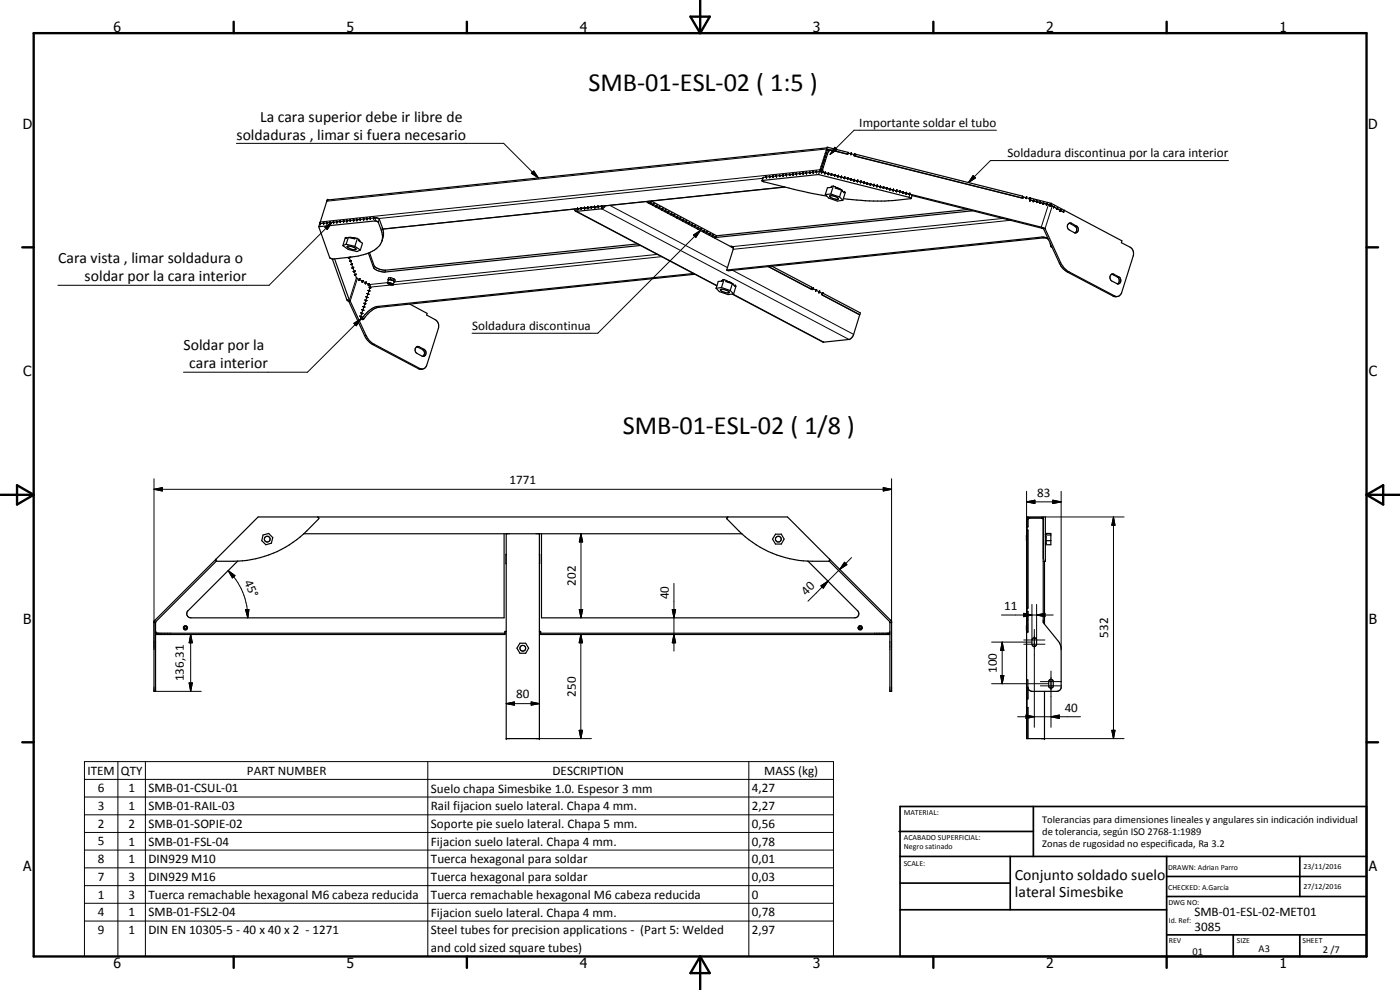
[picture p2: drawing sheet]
<svg xmlns="http://www.w3.org/2000/svg" width="420mm" height="297mm" viewBox="0 0 420 297" stroke-linecap="round" stroke-linejoin="round" font-family="sans-serif">
<g fill="none" stroke="#000" stroke-width=".35">
<path d="M98.6 60l-.4-.2-.1 .6M228.7 54.2l.6 .4 8.9 2.2 9.9 2M229 53.3h.1M229 53.3l-.3 .9M235.6 56.1l-120.7 12.6M245.6 52.4l27.4 6.8 .5 .4M245.6 52.4l-16.9 1.8M245.9 51.5l-.3 .9M245.9 51.5l-16.9 1.8M245.9 51.5l27.5 6.9 .3 .3M246.9 51.3l.2 .5M247.7 58.4l1 1 2.6 .9 1.6-.2"/>
<path d="M248.1 44.7l6.4 1.6 .1-.4 1.9 .5M248.1 44.7l.1-.5 6.3 1.5M248.1 44.7l.9 .5M248.1 44.7l-2 6.2 .1 .7M248.2 44.4l-149.7 15.6-.4 .4M248.4 44.9l-2 6.2 .6 .5M249 58.8a2.55 2.55 0 0 1 2.6 .9l-.7 .1-1.1-.3zM249.3 58.2l2.7 .9M249.3 58.2l-1.6 .2M249.5 56.1l-.2 .2M249.7 45.1h-.6l-.6 .7-1.6 5.1 .4 .9 66.3 16.8M250.1 55.8l-.5 .1-.1 .3-1.2 .1-.6 2.1"/>
<path d="M250.1 55.8l.7 .2-.1 .4 1.9 .7M250.1 55.8l-.8 2.4M250.7 56.3l1.6 .6 .5 .4M252 59.1l.9 1M252.6 57.1l.7 .7 .1-.4M252.6 57.1l-.6 2M253.4 57.4l-.1 .4M253.4 57.4l.3 .3-.8 2.4M254.5 45.7l.1 .2M254.5 45.7l-.1 .6M256.5 46.4l-.1 .4 50.6 12.7 .2-.4 1.9 .5M256.5 46.4l.4 .1"/>
<path d="M256.5 46.4v.4M256.7 46.9l.2-.6 50 12.5M273.5 59.6h-.2a69.5 69.5 0 0 1-18.8 .2l-1.4-.2M273.7 58.7l-.2 .9M273.7 58.7l39.5 9.9M306.9 58.8v.3M306.9 58.8l-.2 .6M306.9 59.1v.3M306.9 59.1l.3 .1M309.1 59.6l-.2 .3 6.4 1.7M309.1 60l.1-.6 6.3 1.6M309.1 59.6h.1"/>
<path d="M309.1 59.6v.1M95.7 68l17.1-1.7 .7 .3 1 2.6 .3 1.6v1M95.7 68l.3-.9 17.2-1.7 .6 .3 1.2 3.6 .1 1.3-.5 1.7M95.7 68l3.3 9.3 1 .4 4.6-.5a13.3 13.3 0 0 0 9.4-3.6l.6-1.3M98.1 60.4l-2 6.3 .1 .4M99.7 77.7l4.4 12.2 .6 .5M100.4 77.6l4.4 12.5 .3 .2M102.9 73.7l1.6 1.1 2.6 .7 1.1-.5M103.9 73.3l2.6 .6M103.9 73.3l-1 .4M103.9 71.2l.1 .3M103.9 71.2l-.1 .3 .8-.3"/>
<path d="M103.9 71.2l-.3 .1-.7 2.4M104.2 73.9l1.7 .2a.74 .74 0 0 1 .9 .8l-1.4-.1a1.28 1.28 0 0 1-1.2-.9zM104.6 71.2l1.9 .5v-.3l.8 .1M104.6 71.2l-.7 2.1M104.7 71.2l1.8 .3M104.8 77.2l1.2 3.5M106.5 73.9l1.7 1.1M107.3 71.5l.4 .3-.1 .4 1.2 .8-.6 2M107.3 71.5l-.8 2.4M107.6 72.1l.5 .4M172.5 62.7l.3 .7M172.8 63.4l42.3 22.4"/>
<path d="M173.1 62.7h.2M181 61.8l-.2 .1M181.7 61.8l-1.1 .9-7.8 .7M191.3 73.2l-75.6 7.9a4.4 4.4 0 0 1-3.4-1.3l-1.4-4M192.2 73.7l-77.1 7.9a4.4 4.4 0 0 1-3-1.3l-1.5-4.4M193.9 60.5l.8 .5M194.4 60.8l25.6 13.6-.8-.5 .7 .2 .1 .7-1.9 6.2M194.4 60.7v.1M194.4 60.5l20.5 10.7M195.4 60.3l19.7 10.4M215.1 70.7l-.2 .5M231.7 79.9l11.9 6.2-.2 .6-12.7-6.7 13 6.9 .1-.4"/>
<path d="M290.4 62.9l-75.3 7.8M291.9 63.2l-77 8M313.2 68.6l4.7 10.3 1.2 1.8 1.2 .9 13.8 7.3 1.2 .1M313.6 68.6h-.4M314.2 71.5l-1-.1-94.6 9.8-.5-.2M314.7 61.4l4.5 2.3 .2-.6M314.7 72l-.7-.6-1.3-.3-94.6 9.9M315.2 72.9l.2 1.1h.2M315.3 61.6l3.9 2 .2-.5M315.4 74l.3 .2M315.5 61l3.9 2.1M315.5 61l-.2 .6"/>
<path d="M319.4 63.1h.1M319.4 63.1l17.3 9.2-.2 .5 3.1 1.7a2.17 2.17 0 0 1 .5 2.3l-3.5 11a1.45 1.45 0 0 1-2.1 1l-14.1-7.5-.8-.7-1.3-1.7-4.7-10.3M320.6 67.2l.4-.3 .6 .1 1.4 .8a1.05 1.05 0 0 1 .6 1.3 1.05 1.05 0 0 1-1.2 .7l-1.5-.8a1.2 1.2 0 0 1-.3-1.8zM320.9 67l1.7 .9a1.23 1.23 0 0 1 0 2M104.7 90.4l4.7 10.2 1.2 1.8 1.2 1 13.7 7.2 1.3 .1M105.1 90.3l4.7 10.3 1.3 1.8 .7 .6 14.2 7.6 .8 .1M105.1 90.3l-.4 .1M106 80.6l1 2.8 3.7 2M116.3 84.9l.5 .4 1.2 .2M116.3 84.8l1.1 .2 .6 .5M116.3 84.8v.1M116.4 83.9l.1 .1"/>
<path d="M116.6 85l.9 .1 .2 .3-.7-.1zM117 83.9l1.1 .3M117 83.9l-.4 .1-.3 .9M117 83.9h-.6M117.3 83.3l-.7 .1-.2 .5M117.3 83.3l.9 .4M117.3 83.3l-.3 .6M118.1 84.2l.3 .4M118.1 84.3l.1 .1M118.2 83.7l.4 .3-.2 .6M118.2 83.7l-.1 .5M118.3 84.6h.1"/>
<path d="M118.3 84.5h.1M118.3 84.5l-.3 .9M123 91.2l5.2 2.8-.2 .5 2.6 1.4a2.26 2.26 0 0 1 1 2.7l-3.6 11.3-.6 .6-.6 .2M207.9 82.1l-94.6 9.8a8.2 8.2 0 0 0-4.8 3.7h-.2l-.1-.5 2.9-9.1-.2-.5-.2-.1M207.9 82.1l.5 .2M208 82l-.1 .1M208.4 82.3l-94.6 9.9a8.5 8.5 0 0 0-4.8 3.7l-.7-.3M208.4 82.2v.1M214.9 86.5l1 1 2.6 .9 1.7-.2M216.2 86.9a2.74 2.74 0 0 1 2.7 .9 2.55 2.55 0 0 1-2.7-.9zM216.5 86.3l2.6 .9M216.5 86.3l-1.6 .2"/>
<path d="M216.7 84.2l-.2 .1M217.3 83.9h-.4l-.2 .4-1.2 .2-.6 2M217.3 83.9l.7 .3-.1 .3 1.9 .6M217.3 83.9l-.8 2.4M218 84.3l1.4 .5 .6 .6M219.1 87.2l1.1 1M219.8 88.3l27.3 14.4 7.9-.8 .5-.4 .6-.9 1.9-6.2M219.8 85.1l.7 .8 .1-.3M219.8 85.1l-.7 2.1M220.6 85.6l-.1 .3M220.6 85.6l.3 .3-.7 2.3M243.5 86.4l.2 .1"/>
<path d="M243.8 86.5l3 1.6-.1 .4 11.3 5.9M243.8 86.5h-.4M247 88h-.4M247 88l-.2 .5 11.2 5.9M247 88l11.2 5.9-.2 .5M333.4 82.5l.7-.3 1.7 .9a1.09 1.09 0 0 1 .6 1.2 1.09 1.09 0 0 1-1 .9l-1.7-.9a1.29 1.29 0 0 1-.3-1.8zM333.7 82.3l1.7 .8a1.21 1.21 0 0 1 0 2.1M125 104.1l.6-.1 1.7 .8a1.14 1.14 0 0 1 .5 1.2 1.14 1.14 0 0 1-.9 .9l-1.7-.9a1.23 1.23 0 0 1-.2-1.9zM125.1 104l1.7 .9a1.16 1.16 0 0 1 0 2M95.3 155.1l.4 .3-.1 .3-3.5 3.6a31.1 31.1 0 0 1-20.7 9.1M218.5 155.1l-.4 .3 .1 .3 3.5 3.6a31.2 31.2 0 0 0 22.1 9.1h4.9l.3-.3v-.3M308.1 158.4h.1"/>
<path d="M308.1 158h.4M308.1 159.2h.4M308.2 159h.3v23.5h-.3v1M308.5 155.1v3h-.3v1.1M308.5 155.4h4.2l.1 .1M313.1 155.4l-.4-.3h-4.6v66.5h5.4v-14.2M313.1 155.7l-.5-.3h-3.7l-.4 .5M64.8 167.8v.3l.3 .3h6.3M64.9 168.4l-18.2 18.4M78.9 160.5l1.7-.4 1.3 1.2-.5 1.7-1.6 .4-1.2-1.2zM91.2 160.1h131.4M151.3 160.1v25.3h-94a1.28 1.28 0 0 1-1.1-2l15.1-15"/>
<path d="M151.9 166.3v2.8M151.9 160.1v61.5h10v-61.5M161.9 166.3v2.8M162.5 160.1v25.3h94a1.28 1.28 0 0 0 1-2l-15-15M232.7 160.3h1.8l.8 1.5-.8 1.4h-1.8l-.9-1.4zM248.9 168.4l18.1 18.2 .1 20.8h.5v-21l-.3-.3M249 167.8l-12.7-12.7h-158.8l-31.1 31.1-.2 .6h.5M249 167.8l18.4 18.4 .2 .6h-.5M308 160.6l.1 .1M308 161h.1M308 161.8h.1M308.1 162.1l-.1 .1"/>
<path d="M313.1 168.4h.6v-13.3h-.6v31.7l4.8 6 .5 1.2 .1 12.4-.4 .7-.9 .3h-7.5l-.9-.3-.3-.9M313.5 168.4v18.8M313.7 160.3h.3M313.7 161h.3v2.1h-.3M313.7 160.4h.3v-.3h1.4v3.3h-1.7M313.7 162.9h.3M313.7 160.5h1.7M314 162.2h1.4M46.5 186.1l-.3 .3v21h.5v-20.6M46.8 190h104.7M55.1 188.1l.2-.3h.7l.2 .3M55.1 188.6l.2 .3h.7l.2-.3"/>
<path d="M55.1 188.1l-.1 .3 .5 .5M55.1 188.1v.3M55.6 187.8l-.5 .3M55.8 187.8l.4 .3M56.2 188.6l-.5 .3M56.2 188.1v.5M151.9 189.4h-.4v1h-104.7l-.1-.8M156 193h1.8l.9 1.5-.9 1.5h-1.8l-.9-1.5zM161.9 189.4h.4v1h104.7l.1-.8M162.3 190h104.7M258 187.8a.57 .57 0 0 0-.4 .7 .57 .57 0 0 0 .5 .4l.4-.1 .3-.4-.3-.6h-.7l-.3 .6 .3 .5h.7l.1-.3M258.3 187.8l.3 .2 .1 .6"/>
<path d="M308 187.7h.1M308 188.4h.1M308.1 189.6h.4M308.1 183.5l.4-.1v6.3h-.4M308.1 186.4h.4M308.1 182.8h.1M308.1 182.4h.4M308.1 189l-.1 .1M310 191.5a.7 .7 0 0 1 .7-.1 .7 .7 0 0 1 .4 .6v1.3a.7 .7 0 0 1-.7 .7 .7 .7 0 0 1-.7-.7v-1.3zM308.1 209.5h.4M308.1 212.3h.4M308.1 204h.4v5.8h-.3v2.5h.3v9.3"/>
<path d="M314.9 204l.6-.1 .5 .3 .1 1.6a.7 .7 0 0 1-.6 .7 .7 .7 0 0 1-.8-.5v-1.7z"/>
<circle cx="80.2" cy="161.7" r=".88"/>
<circle cx="233.6" cy="161.8" r=".86"/>
<circle cx="55.7" cy="188.4" r=".4"/>
<circle cx="156.9" cy="194.5" r=".87"/>
<circle cx="258.1" cy="188.4" r=".38"/>
</g>
<g fill="#000">
<circle cx="110.7" cy="85.4" r=".18"/>
<circle cx="46.8" cy="190" r=".18"/>
<circle cx="151.5" cy="190" r=".18"/>
<circle cx="162.3" cy="190" r=".18"/>
<circle cx="267" cy="190" r=".18"/>
<circle cx="151.9" cy="221.6" r=".18"/>
<circle cx="161.9" cy="221.6" r=".18"/>
<circle cx="313.5" cy="221.6" r=".18"/>
</g>
<g fill="none" stroke="#000" stroke-width=".3">
<path d="M299 39.1h-42.7l-7.2 7.2M70.9 43h80.3l10.4 10.4M159.5 52l.7-.7 1.4 2.1zM228.9 53.5l-115.3 12.1M229.1 53.2l-.3 .9M230 52.8l.1 .6M231 52.7v.6M232 52.6l.1 .6M233 52.5l.1 .6M234 52.4v.6M235 52.3l.1 .6M235.4 56.1l-120.5 12.6"/>
<path d="M236 52.2v.6M237 52.1l.1 .6M238 52l.1 .6M239 51.9l.1 .6M240 51.8l.1 .6M241 51.7l.1 .6M242 51.6l.1 .6M243 51.5l.1 .6M244 51.4l.1 .6M245 51.3l.1 .6M246.1 50.9l-150 15.7M246.2 50.9l.5 .2"/>
<path d="M246.5 49.9l.5 .2M246.7 51.4l-.1 .5M246.8 48.9l.5 .2M247.1 48l.6 .2M247.4 47l.6 .2M247.7 48.4h-.4M247.7 51.6l-.1 .6M247.7 46l.6 .2M247.7 48.1h-.4M248 45.1l.6 .2M248.1 44.7l-150 15.7M248.7 51.9l-.2 .6"/>
<path d="M249.6 52.1l-.1 .6M250.5 44.2l.7 .7-2.1 1.4zM250.6 52.3l-.1 .6M251.6 52.6l-.2 .6M252.5 52.8l-.1 .6M253.6 53.1l-.2 .5M254.5 53.3l-.1 .6M255.5 53.6l-.2 .5M255.6 45.8l-.2 .6M256.5 53.8l-.2 .6M256.6 46.1l-.2 .6M257.5 54l-.2 .6"/>
<path d="M258.4 54.3l-.1 .6M259.4 54.5l-.1 .6M260.4 54.8l-.1 .6M261.4 55l-.2 .6M262.3 55.3l-.1 .6M263.3 55.5l-.1 .6M264.3 55.8l-.2 .5M265.2 56l-.1 .6M266.2 56.3l-.1 .5M267.2 56.5l-.1 .6M268.2 56.7l-.2 .6M269.2 57l-.2 .6"/>
<path d="M270.2 57.2l-.2 .6M271.1 57.4l-.1 .6M272.1 57.7l-.2 .6M273.1 58.3l-.3 .9M273.1 58l-.2 .2 .1 .3M292 52.7l.8 .7-2.2 1.4zM308.1 59.1l-.1 .5M309.1 59.3l-.1 .6M309.2 59.7l-.1 .6M310.2 60l-.2 .5M368.7 48.2h-71.4l-6.7 6.6M96 66.8l.1 .6"/>
<path d="M97 66.7l.2 .3-.1 .3M97.5 68.2l2.1-1.5-1.4 2.2zM98 66.6l.1 .6M99 66.5l.1 .6M99.6 66.7l-18.8 18.9h-63.4M100 66.4l.1 .6M101 66.3l.1 .6M102 66.2l.1 .6M103 66.1l.1 .6M104 66l.1 .6M105.1 65.9v.6M105.1 77.1l-.6 .2"/>
<path d="M105.4 78.1l-.5 .3M105.8 79.2l-.6 .2M106 65.8l.1 .5M107 65.7l.1 .6M108 65.6l.1 .6M109 65.4l.1 .6M110.1 65.3v.7M111.1 65.2v.6M112 65.2l.1 .5M112.3 79.8l-.2 .5M112.8 65.4l-.3 .9M113.8 65.7l-.3 1"/>
<path d="M114.8 68.3l-.3 .9M173.3 62.7l-.3 .7 42.2 22.3M173.3 62.4l.1 .6M174.1 62.6h.1M174.3 62.3l.1 .6M175.4 62.1v.7M176.4 62.1v.6M177.4 62l.2 .2-.2 .4M178.4 61.8l.1 .6M179.4 61.8l.1 .6M180.5 61.6v.6M180.8 61.9l-.2 .8 74.2 39.2"/>
<path d="M183 61.6l35.3 18.7M195.4 60.6l-.3 .5M196.3 61.1l-.3 .5M197.2 61.6l-.3 .5M197.3 76.3l-78.9 8.3M198.1 62l-.3 .5M198.6 77l-80.6 8.4M199 62.5l-.3 .5M199.8 63l-.3 .5M200.7 63.4l-.3 .6M201.6 63.9l-.3 .5M202.5 64.4l-.3 .5"/>
<path d="M203.4 64.9l-.3 .5M204.3 65.3l-.3 .5M205.2 65.8l-.3 .5M206.1 66.3l-.3 .5M207 66.7l-.3 .6M207.8 67.2l-.3 .5M208.1 70.5l2.1-1.4-1.4 2.1zM208.7 67.7l-.3 .5M209.6 68.1l-.3 .6M210.2 69.1l-30.8 30.9h-37.7M210.5 68.6l-.3 .5M211.4 69.1l-.3 .5"/>
<path d="M212.3 69.6l-.3 .5M213.2 70l-.3 .5M214.1 70.5l-.3 .5M215 71l-.3 .5M301 65.5l-81.2 8.5M303.3 66.1l-83.3 8.7M311.2 60.2l-.1 .6M312.2 60.5l-.2 .5M312.7 71.1l.5 .3M313.2 60.7l-.2 .6M314.1 61l-.1 .6M314.7 61.4l-2.2 6.8 .1 .3"/>
<path d="M315.2 61.2l-.2 .6M315.5 61.3l-.3 .5M315.8 61.8l-2.2 6.8M316.4 61.8l-.2 .6M317.4 62.4l-.3 .5M318.3 78.9h-.4M318.3 62.9l-.2 .5M321.6 67l-.5 .1M323 67.8l-.4 .1M106.2 80.2l-.6 .2M106.2 97l2.2-1.4-1.5 2.1zM106.6 81.3l-.6 .2"/>
<path d="M106.9 82.3l-.6 .2M107 83.4l-2.2 6.7-.7-.2M107.3 83.6l-2.2 6.7M108 94.8l.6 .2M108.1 83.7l-.3 .5M108.3 93.9l.6 .1M108.4 95.6l-16.1 16.1h-37.2M108.6 92.9l.6 .2M108.8 95.4l.5 .2M108.9 91.9l.6 .2M109 84.2l-.3 .5M109.3 91l.5 .1"/>
<path d="M109.5 90l.6 .2M109.8 89l.6 .2M109.9 84.6l-.3 .6M110.1 88.1l.6 .2M110.4 87.1l.6 .2M110.8 86.1l.5 .3M110.8 85.1l-.2 .5M113.3 91.9l.5 .3M115.7 81.1l-.1 .5M116.3 84.8l-5.5 .6M117.4 85.5l-6.3 .6M219.9 81.1l36.3 19.2"/>
<path d="M220 88.2l27.2 14.5M244.2 86.4l-.3 .5M245.1 86.9l-.3 .5M246 87.3l-.2 .6M247 87.8l-.3 .5M320.8 81.6h-.5M334.3 82.3h-.5M334.5 88.8l-.4 .1M335.8 83.1h-.4M109.4 100.6h.4M112.3 103.3l-.5 .1M125.8 104.1h-.5"/>
<path d="M126 110.6h-.5M127.3 104.8l-.5 .1M46.2 146.8l2.5-.5v1zM46.2 146.8h221.4M46.2 143.6v51.2M265.1 146.3l2.5 .5-2.5 .5zM267.6 143.6v43.2M308.1 150.6l2.5-.5v1zM308.1 150.6h10.4M308.1 147.4v11.8M313.7 155.1h23.6M316 150.1l2.5 .5-2.5 .5z"/>
<path d="M318.5 147.4v47.4M334.2 155.1l.4 2.5h-.9zM334.2 155.1v66.5M68.5 171.2l2 1.5-.7 .7zM68.5 171.2a19.7 19.7 0 0 1 5.9 14.2M174.4 160.1l.5 2.5h-1zM174.4 160.1v25.3M202.3 175v20.4M246.4 175.8l2.1-1.4-1.4 2.1zM252 170.8l-9.5 9.6M253.4 168.7l.8 .7-2.2 1.4zM255.6 167.3l-3.6 3.5"/>
<path d="M57.2 190.4l.5 2.5h-.9zM57.2 190.4v17M73.7 182.9h1l-.3 2.5zM173.9 182.9h1l-.5 2.5zM174.3 190.4l.5 2.5h-1zM174.3 190.4v31.2M201.7 182.9h1.1l-.5 2.5zM202.3 190.4l.5 2.5h-1.1zM297.6 192.7h12.1M300.6 184.5h15.5M300.8 192.7l.5 2.5h-1zM300.8 192.7v12.4"/>
<path d="M307.2 184l2.5 .5-2.5 .5zM307.2 192h6.4M307.2 193.3h6.4M309.7 181.4v10.5M310.4 188.8v29.4M311.1 184.5l2.5-.5v1zM311.1 181.4v10.5M46.7 207.4h13.7M56.8 204.9h.9l-.5 2.5zM151.9 211.1l2.5-.5v1zM151.9 211.1h10M159.4 210.6l2.5 .5-2.5 .5z"/>
<path d="M173.8 219.1h1l-.5 2.5zM297.6 205.1h17.1M300.3 202.7h1l-.5 2.4zM305.4 215.1h18.9M307.9 214.5l2.5 .6-2.5 .5zM312.2 204.5h6.4M312.2 205.8h6.4M315.4 215.1l2.5-.6v1.1zM315.4 201.3v16.9M333.7 219.1h.9l-.4 2.5zM25.3 228.5h224.8v58.5h-224.8zM25.3 233.8h224.8"/>
<path d="M25.3 239.1h224.8M35.4 228.5v58.5M43.6 228.5v58.5M128.4 228.5v58.5M160.9 221.6h16.6M224.7 228.5v58.5M312.5 221.6h24.8M25.3 244.5h224.8M25.3 249.8h224.8M25.3 255.1h224.8M25.3 260.4h224.8M25.3 265.7h224.8"/>
<path d="M25.3 271h224.8M25.3 276.4h224.8"/>
</g>
<g fill="none" stroke="#000" stroke-width=".71">
<path d="M10.1 9.9h400v277.1h-400zM70.1 6.5v3.4M140.1 6.5v3.4M207.2 5h5.8l-2.9 4.9zM210.1 0v9.9M280.1 6.5v3.4M350.1 6.5v3.4M6.7 74.2h3.4M410.1 74.2h3.5M.1 148.5h10M5.1 145.6l5 2.9-5 2.9zM410.1 148.5h10"/>
<path d="M410.1 148.5l5-2.9v5.8zM6.7 222.7h3.4M410.1 222.7h3.5M70.1 287v3.4M140.1 287v3.4M210.1 287v10M210.1 287l2.9 5h-5.8zM280.1 287v3.4M350.1 287v3.4"/>
</g>
<g fill="none" stroke="#000" stroke-width=".51">
<path d="M269.8 249.5h40.3M270.1 242h140v45h-140zM270.1 257h140M303.2 257v16M310.1 242v15M350.1 257v30M390.1 257v12M270.1 265h33.1M270.1 273h80M350.1 269h60M350.1 263h60M350.1 280.5h60"/>
<path d="M370.1 280.5v6.5M390.1 280.5v6.5"/>
</g>
<g fill="#000">
<path d="M159.5 52l.7-.7 1.4 2.1zM250.5 44.2l.7 .7-2.1 1.4zM292 52.7l.8 .7-2.2 1.4zM97.5 68.2l2.1-1.5-1.4 2.2zM208.1 70.5l2.1-1.4-1.4 2.1zM106.2 97l2.2-1.4-1.5 2.1zM46.2 146.8l2.5-.5v1zM265.1 146.3l2.5 .5-2.5 .5zM308.1 150.6l2.5-.5v1zM316 150.1l2.5 .5-2.5 .5zM334.2 155.1l.4 2.5h-.9zM68.5 171.2l2 1.5-.7 .7z"/>
<path d="M174.4 160.1l.5 2.5h-1zM246.4 175.8l2.1-1.4-1.4 2.1zM253.4 168.7l.8 .7-2.2 1.4zM57.2 190.4l.5 2.5h-.9zM73.7 182.9h1l-.3 2.5zM173.9 182.9h1l-.5 2.5zM174.3 190.4l.5 2.5h-1zM201.7 182.9h1.1l-.5 2.5zM202.3 190.4l.5 2.5h-1.1zM300.8 192.7l.5 2.5h-1zM307.2 184l2.5 .5-2.5 .5zM311.1 184.5l2.5-.5v1z"/>
<path d="M56.8 204.9h.9l-.5 2.5zM151.9 211.1l2.5-.5v1zM159.4 210.6l2.5 .5-2.5 .5zM173.8 219.1h1l-.5 2.5zM300.3 202.7h1l-.5 2.4zM307.9 214.5l2.5 .6-2.5 .5zM315.4 215.1l2.5-.6v1.1zM333.7 219.1h.9l-.4 2.5z"/>
</g>
<g font-size="7.9">
<text x="176.6" y="27.2">SMB-01-ESL-02 ( 1:5 )</text>
<text x="186.9" y="130.2">SMB-01-ESL-02 ( 1/8 )</text>
</g>
<g font-size="4.7">
<text x="71" y="41.9">soldaduras , limar si fuera necesario</text>
<text x="78.1" y="36.5">La cara superior debe ir libre de</text>
<text x="17.4" y="79">Cara vista , limar soldadura o</text>
<text x="25.4" y="84.4">soldar por la cara interior</text>
<text x="55.1" y="105.1">Soldar por la</text>
<text x="56.8" y="110.5">cara interior</text>
<text x="304.6" y="263.9">Conjunto soldado suelo</text>
<text x="304.6" y="269.3">lateral Simesbike</text>
</g>
<g font-size="4.2">
<text x="34" y="9.6">6</text>
<text x="104" y="9.6">5</text>
<text x="174" y="9.6">4</text>
<text x="244" y="9.6">3</text>
<text x="314" y="9.6">2</text>
<text x="384" y="9.6">1</text>
<text x="6.8" y="38.7">D</text>
<text x="410.6" y="38.7">D</text>
<text x="7" y="112.9">C</text>
<text x="410.8" y="112.9">C</text>
<text x="7" y="187.1">B</text>
<text x="410.8" y="187.1">B</text>
<text x="7" y="261.4">A</text>
<text x="410.8" y="261.4">A</text>
<text x="34" y="290.4">6</text>
<text x="104" y="290.4">5</text>
<text x="174" y="290.4">4</text>
<text x="244" y="290.4">3</text>
<text x="314" y="290.4">2</text>
<text x="384" y="290.4">1</text>
</g>
<g font-size="3.9">
<text x="257.9" y="38.1">Importante soldar el tubo</text>
<text x="302.4" y="47.2">Soldadura discontinua por la cara interior</text>
<text x="141.7" y="99">Soldadura discontinua</text>
<text x="152.9" y="145.3">1771</text>
<text x="311.3" y="149">83</text>
<text x="73.3" y="174.7" transform="rotate(68 73.3 174.7)">45°</text>
<text x="172.8" y="175.8" transform="rotate(-90 172.8 175.8)">202</text>
<text x="200.7" y="179.8" transform="rotate(-90 200.7 179.8)">40</text>
<text x="241.9" y="178.8" transform="rotate(-45 241.9 178.8)">40</text>
<text x="301.3" y="183">11</text>
<text x="332.6" y="191.4" transform="rotate(-90 332.6 191.4)">532</text>
<text x="299.2" y="201.9" transform="rotate(-90 299.2 201.9)">100</text>
<text x="55.2" y="204.4" transform="rotate(-90 55.2 204.4)">136,31</text>
<text x="154.9" y="209.5">80</text>
<text x="172.8" y="209" transform="rotate(-90 172.8 209)">250</text>
<text x="319.5" y="213.5">40</text>
<text x="26.3" y="232.5">ITEM</text>
<text x="36.3" y="232.5">QTY</text>
<text x="74.1" y="232.5">PART NUMBER</text>
<text x="165.9" y="232.5">DESCRIPTION</text>
<text x="229.4" y="232.5">MASS (kg)</text>
<text x="29.4" y="237.7">6</text>
<text x="38.6" y="237.7">1</text>
<text x="44.6" y="237.7">SMB-01-CSUL-01</text>
<text x="129.3" y="237.8">Suelo chapa Simesbike 1.0. Espesor 3 mm</text>
<text x="225.7" y="237.7">4,27</text>
<text x="29.4" y="243.1">3</text>
<text x="38.6" y="243.1">1</text>
<text x="44.6" y="243.1">SMB-01-RAIL-03</text>
<text x="129.3" y="243.2">Rail fijacion suelo lateral. Chapa 4 mm.</text>
<text x="225.7" y="243.1">2,27</text>
<text x="29.4" y="248.4">2</text>
<text x="38.6" y="248.4">2</text>
<text x="44.6" y="248.4">SMB-01-SOPIE-02</text>
<text x="129.3" y="248.5">Soporte pie suelo lateral. Chapa 5 mm.</text>
<text x="225.7" y="248.4">0,56</text>
<text x="29.4" y="253.7">5</text>
<text x="38.6" y="253.7">1</text>
<text x="44.6" y="253.7">SMB-01-FSL-04</text>
<text x="129.3" y="253.8">Fijacion suelo lateral. Chapa 4 mm.</text>
<text x="225.7" y="253.7">0,78</text>
<text x="29.4" y="259">8</text>
<text x="38.6" y="259">1</text>
<text x="44.6" y="259">DIN929 M10</text>
<text x="129.3" y="259.1">Tuerca hexagonal para soldar</text>
<text x="225.7" y="259">0,01</text>
<text x="29.4" y="264.3">7</text>
<text x="29.4" y="269.6">1</text>
<text x="38.6" y="264.3">3</text>
<text x="38.6" y="269.7">3</text>
<text x="44.6" y="264.3">DIN929 M16</text>
<text x="44.6" y="269.7">Tuerca remachable hexagonal M6 cabeza reducida</text>
<text x="129.3" y="264.4">Tuerca hexagonal para soldar</text>
<text x="129.3" y="269.7">Tuerca remachable hexagonal M6 cabeza reducida</text>
<text x="225.7" y="264.3">0,03</text>
<text x="225.7" y="269.7">0</text>
<text x="29.4" y="275">4</text>
<text x="38.6" y="275">1</text>
<text x="44.6" y="275">SMB-01-FSL2-04</text>
<text x="129.3" y="275">Fijacion suelo lateral. Chapa 4 mm.</text>
<text x="225.7" y="275">0,78</text>
<text x="358.5" y="275">SMB-01-ESL-02-MET01</text>
<text x="29.4" y="280.3">9</text>
<text x="38.6" y="280.3">1</text>
<text x="44.6" y="280.3">DIN EN 10305-5 - 40 x 40 x 2 - 1271</text>
<text x="129.3" y="280.4">Steel tubes for precision applications - (Part 5: Welded</text>
<text x="225.7" y="280.3">2,97</text>
<text x="358.5" y="279.4">3085</text>
<text x="129.3" y="285.7">and cold sized square tubes)</text>
</g>
<g font-size="3.1">
<text x="312.7" y="246.8">Tolerancias para dimensiones lineales y angulares sin indicación individual</text>
<text x="312.7" y="250.4">de tolerancia, según ISO 2768-1:1989</text>
<text x="312.7" y="254">Zonas de rugosidad no especificada, Ra 3.2</text>
<text x="357.9" y="286.4">01</text>
<text x="377.7" y="285.6">A3</text>
<text x="397" y="285.9">2 /7</text>
</g>
<g font-size="2.4">
<text x="271.2" y="244.4">MATERIAL:</text>
<text x="271.3" y="252">ACABADO SUPERFICIAL:</text>
<text x="271.3" y="254.6">Negro satinado</text>
<text x="271.2" y="259.7">SCALE:</text>
<text x="350.6" y="261">DRAWN: Adrian Parro</text>
<text x="391.2" y="260.6">23/11/2016</text>
<text x="350.6" y="267.1">CHECKED: A.García</text>
<text x="391.2" y="266.7">27/12/2016</text>
<text x="350.6" y="271.4">DWG NO:</text>
<text x="350.8" y="276.9">Id. Ref:</text>
<text x="350.8" y="282.8">REV</text>
<text x="371.2" y="282.9">SIZE</text>
<text x="390.9" y="282.9">SHEET</text>
</g>
</svg>
